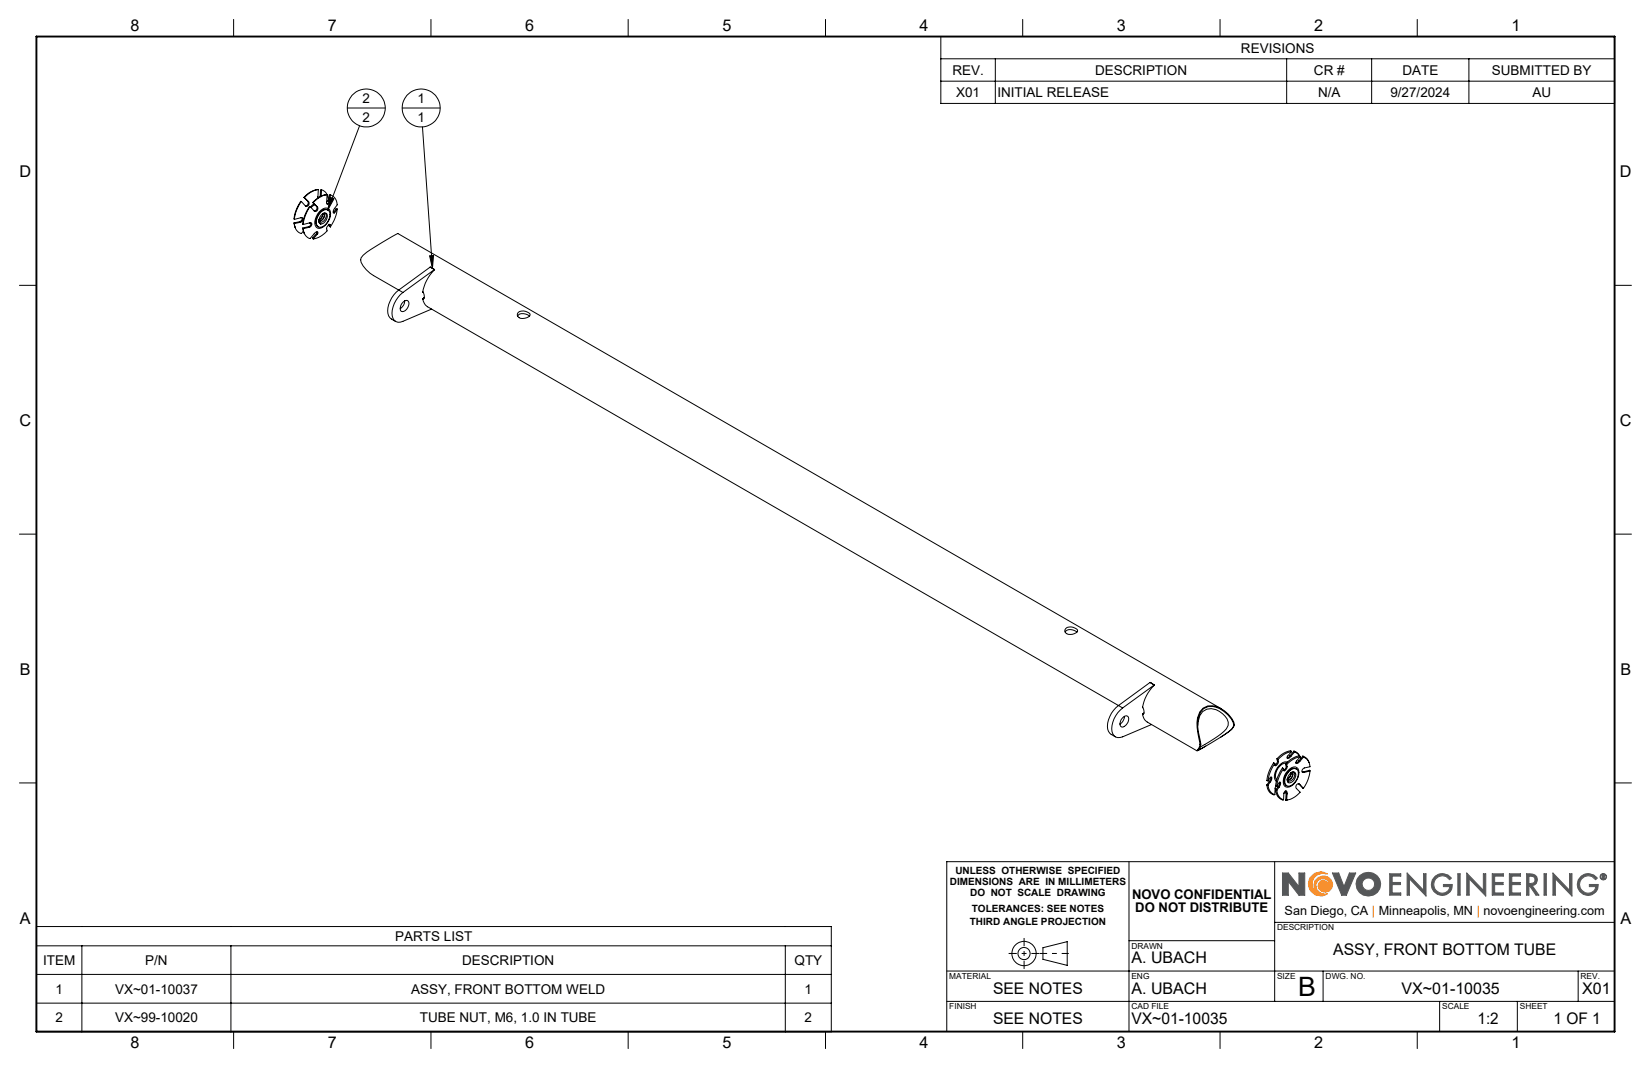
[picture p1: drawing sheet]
<svg xmlns="http://www.w3.org/2000/svg" width="432mm" height="279mm" viewBox="0 0 432 279" stroke-linecap="round" stroke-linejoin="round" font-family="sans-serif">
<g fill="none" stroke="#000" stroke-width=".26">
<path d="M61.1 5.1v4.5M112.7 5.1v4.5M164.3 5.1v4.5M215.9 5.1v4.5M267.5 5.1v4.5M319.1 5.1v4.5M370.7 5.1v4.5M76.9 58.3l.4 1.4M76.9 58.3l.1 .2M77 58.5a2.64 2.64 0 0 0 1.8 2.6l.6-.7M77 57.4l1.6-.4a.51 .51 0 0 1 .7 .3 .51 .51 0 0 1-.4 .7l-.3 .1M78.4 58l.2 .1"/>
<path d="M78.4 58l-1.5 .3M78.6 58.1l-1.6 .4M78.8 52.7a9.6 9.6 0 0 0-1.8 4.7M78.8 52.7l1.1 1.2a.71 .71 0 0 0 .8-.2 .71 .71 0 0 0 0-.9M78.8 52.7h-.2a9.1 9.1 0 0 0-1.6 4.7M79 56.9v.6l-.6 .5M79.2 59.7l.4 1.5M79.2 59.7l.1 .1M79.3 59.8a2.66 2.66 0 0 0 1.8 2.6l1.4-1.6 .6-.1-.1 .5M79.3 58.7l1.6-.4a.57 .57 0 0 1 .7 .6 .57 .57 0 0 1-.7 .5M79.5 51.6l.1 .1M79.5 51.6l1 1"/>
<path d="M79.6 51.7a6 6 0 0 1 3.7-2.1l-.2 2.2M79.6 51.7l1.1 1.1M80.5 52.6a.79 .79 0 0 1-.5 1.3M80.5 52.6l.2 .2M80.7 59.3l.2 .1M80.7 59.3l-1.5 .4M80.9 58.4h.4M80.9 59.4l-1.6 .4M81.1 54a10.6 10.6 0 0 0-1.8 4.7M81.1 54l1.1 1.2a.69 .69 0 0 0 .8-.2 .69 .69 0 0 0 0-.9M81.1 54a7.2 7.2 0 0 0-1.8 4.7M81.2 58.3v.5l-.5 .5"/>
<path d="M81.8 53h.1M81.8 53l1 1M81.9 53l1.1 1.1M82.2 53.3l-1 .8M82.4 53.6l-1 .7M82.8 54a.79 .79 0 0 1-.5 1.2M82.8 54l.2 .1M83 49.6a5.8 5.8 0 0 0-3.5 2M83.4 58v-.4a1.92 1.92 0 0 1 1.8-1.9 1.51 1.51 0 0 1-.2 2.3l-.4 .4-.7 .2M83.4 58l.5 .6M83.4 57.6l.1 .6 .4 .4M83.4 57.8v.2"/>
<path d="M83.5 55.4a1.71 1.71 0 0 1 2.7-.5 3.9 3.9 0 0 1-2.7 4.9 1.6 1.6 0 0 1-1-2.5zM83.7 58.5l.2 .1M83.7 51.3v.2M83.7 51.3l.2 .1M83.9 55.5a1.51 1.51 0 0 1 2.1-.3 3.2 3.2 0 0 1-2.5 4.2 1.86 1.86 0 0 1-.4-2.7zM84.1 49.7l1 .5 .4 .7M84.1 49.7l-.1 1.8M84.1 49.7h-.3l-.1 1.6M84.4 56a1.63 1.63 0 0 1-1 1.5M84.4 55.9l.6-.1a1.51 1.51 0 0 1-1.2 2.3l-.4-.6 .8-.7 .1-.8M84.5 55.9l.2 .1a1.41 1.41 0 0 1-1.2 1.9M84.6 55.9a1.43 1.43 0 0 1-1.1 1.9"/>
<path d="M85.3 50.9a5.4 5.4 0 0 0-3.5 2.1M85.5 50.9a5.8 5.8 0 0 0-3.6 2.1M85.5 50.9l-.1 1.9 .1 .6h.5l.3-.6M85.6 51a1.54 1.54 0 0 1-.2 1.9M85.8 55l-.1-.1a1.83 1.83 0 0 0-2.3 1.1 2.52 2.52 0 0 0-.3 3.3h.2M86 52.6v.4l-.5 .3M86 52.6l.3 .2M86 58.6l.1 .6 .3 .2M86.2 58.7l.1 .1M86.3 58.7a1.08 1.08 0 0 0-.9 1.2l.1 .5a6 6 0 0 1-3.6 2.1M86.3 58.8l.1 .6M86.3 58.7v.1"/>
<path d="M86.4 51a2.67 2.67 0 0 1 1.8 2.6l-.7 .9a1.06 1.06 0 0 0-.2 1.3l.2-.1M86.4 51l-.1 1.8M86.4 51h-.3l-.1 1.6M88.2 54.7a10 10 0 0 1-1.8 4.7M88.2 54.7l-.7 1M88.2 54.7l-.3-.1-.6 .9 .2 .2M5.1 74.6h4.4M82.8 61.1l.2 .1M82.8 61.1l-1 1.1 .1 .3M82.9 60.6l-.1 .5M83 61.2l-1.1 1.3M104.3 75.9a7.2 7.2 0 0 0-2.8 6.2 2.78 2.78 0 0 0 2 2"/>
<path d="M104.3 75.9l-6.6-3.8a7.1 7.1 0 0 1-3.4-4.1 4.5 4.5 0 0 1 2.7-2.7l7.1-4.2 215.3 124.3M104.3 75.9l1.1 .6M105.4 76.5a6.6 6.6 0 0 0-2.6 6.8 1.79 1.79 0 0 0 2.6 .8l7.5-3.2M105.4 79a.86 .86 0 0 1 1.3-.3 .86 .86 0 0 1 .2 1.3 1.71 1.71 0 0 1-1.9 1.5 1.87 1.87 0 0 1 .4-2.5zM105.8 78.7v.1a2.38 2.38 0 0 1-1.1 2M110.6 76.4h.1M110.6 76.3l.1 .3a1.32 1.32 0 0 1-.1 1.7M110.9 78l-.3 .2a3 3 0 0 0 1.2 2.1l180.7 104.3M110.9 77.9l-.2 .1M112.5 69.9l1.2 .6M112.5 69.9l-8.2 6M112.5 69.9h.1"/>
<path d="M113.6 70.5l.1 .1a10.8 10.8 0 0 0-3.1 5.8M113.6 70.5l-8.2 6M422.3 74.6h4.4M135.4 82.7a1.98 1.98 0 0 1 3-.1l.1 .1M135.5 81.7a2.18 2.18 0 0 1 3.1 .7 2.23 2.23 0 0 1-3.1 .4l-.2-.3zM5.1 139.7h4.4M422.3 139.7h4.4M278.6 165.3a2.17 2.17 0 0 1 3.1 0M278.7 164.4a2.11 2.11 0 0 1 3.1 .7 2.05 2.05 0 0 1-3.3 0zM300.8 178.5h.1M300.8 178.5l1.1 .7M300.8 178.5l-8.3 6.1"/>
<path d="M301.9 179.2a10.7 10.7 0 0 0-3.1 5.9M301.9 179.2l-8.3 6M292.5 184.6a7.1 7.1 0 0 0-2.8 6.1 2.82 2.82 0 0 0 2 2.1M292.5 184.6l1.1 .6M292.9 189.4h.1M293.5 187.9a1.01 1.01 0 0 1 1.6-.3 2.09 2.09 0 0 1-1.8 2.6 1.54 1.54 0 0 1 .2-2.3zM293.6 185.2a6.5 6.5 0 0 0-2.6 6.8 1.76 1.76 0 0 0 2.6 .8l7.6-3.3M294.1 187.4v.4a2.58 2.58 0 0 1-1.2 1.6M298.8 185.1h.1M298.8 185l.2 .2a1.36 1.36 0 0 1-.1 1.8M299.1 186.6l-.3 .2a2.84 2.84 0 0 0 1.3 2.1l13 7.5M299.2 186.5l-.2 .2"/>
<path d="M313.2 196.3h.1M313.3 189.8a4.2 4.2 0 0 1 2.3-4.3 5 5 0 0 1 5.6 3.4 3.5 3.5 0 0 1-1.8 3l-3.2 2.2-2.3 1.3M313.3 196.3h.1M313.8 194.7v.5l-.7 1.2M314 194.7l-.2 1-.5 .6M314 194.6l-.2 .1M315.3 195.2l-2.2 1.2M322.7 189.7a6.8 6.8 0 0 0-6.8-4.8 4 4 0 0 0-2.7 4.2l.2 2.5 .6 3M322.7 189.7l-.2 .5-.4 .7-1.8 1.3-7 4.1M322.8 189.5a6.9 6.9 0 0 0-6.9-4.8 4.2 4.2 0 0 0-2.8 4.4l.2 2.5 .5 3.1M322.8 189.5l-.1 .2M322.8 189.5a4.2 4.2 0 0 1-2.4 2.6l-1.1 .7"/>
<path d="M333.4 199.7a10 10 0 0 0-1.8 4.6M333.4 199.7l.1 .6M333.4 199.7l-.3-.2a10 10 0 0 0-1.8 4.7l.3 .1M334 198.5l.2 .2M334 198.5l.1 .5M334.1 199a1.13 1.13 0 0 1-.7 1.2M334.1 199l.2 .2M334.2 198.7l.1 .5M334.3 199.2a1.29 1.29 0 0 1-.7 1.1M336.3 199.8l.2 .2M336.3 199.8l.1 .6M336.4 199.7a3.2 3.2 0 0 0-2.5 4.3"/>
<path d="M336.7 199.4a2.43 2.43 0 0 0-2.7 1.5 2.86 2.86 0 0 0-.2 3.5M337.4 197.7l-.8 .6M337.4 197.7l.2 .2M337.7 196.7a5.8 5.8 0 0 0-3.5 2M337.7 196.7l-1 1.2v.4l.4 .1 .5-.5M337.7 196.7l-.1-.3a5.7 5.7 0 0 0-3.6 2.1M338.4 196.5l.7 .3 .8 .9M338.4 196.5l.2 .2M338.4 196.5l-1 1.2M338.6 196.7l.6 .4 .7 .6M338.6 196.7l-1 1.2M339.2 199.5l-.3 .1"/>
<path d="M339.7 199.1l-.8 .5M339.7 199.1l.2 .1M339.9 197.7a6.3 6.3 0 0 0-3.6 2.1M339.9 197.7l.1 .3M340 198l.2 .5M340 198a6 6 0 0 0-3.5 2M340 198l-.9 1.1-.2 .6h.5l.5-.5M340.7 197.8l1 .6 .7 1.1M340.7 197.8l.2 .3M340.7 197.8l-1 1.3M340.9 198.1a2.52 2.52 0 0 1 1.7 2.5l-1.5 .3a.63 .63 0 0 0-.5 .5 .63 .63 0 0 0 .3 .7h.2M340.9 198.1l-1 1.1"/>
<path d="M5.1 204.8h4.4M331.3 205.4a2.44 2.44 0 0 0 2.1 2.5M331.3 205.4h.3M331.6 205.4a2.61 2.61 0 0 0 1.8 2.5M331.6 204.3l.8-1a.73 .73 0 0 1-.2 1.2M332 204.4l.2 .1M332 204.4l-.7 1M332.2 204.5l-.6 .9M332.4 203.3v.5l-.4 .6M333.6 206.7a2.44 2.44 0 0 0 2.1 2.5M333.6 206.7h.3M333.9 206.7a2.7 2.7 0 0 0 1.8 2.5"/>
<path d="M333.9 205.6l.8-1a.78 .78 0 0 1-.1 1.3M334 205.6l.1 .4M334.3 205.8l-.4-.2-.4 .4-.1 1.9M334.3 205.7l.3 .2M334.3 205.7l-.7 1M334.6 205.9l-.7 .8M334.7 204.6l-.4 1.1M335.7 201.1a9.7 9.7 0 0 0-1.8 4.5M335.7 201.1l.1 .5M335.7 201.1l-.3-.2a10 10 0 0 0-1.8 4.7h.3M336.3 206.9l.1 .6M336.4 207.1l-.6 .4"/>
<path d="M336.4 200.4l-.2 .8-.5 .3M336.4 200.4l.2 .1M336.4 207.5l.2 .2M336.4 207.5l-.1 1.8M336.5 209.3h-.2M336.5 200l.1 .5M336.6 207.7l.1-.1a.44 .44 0 0 0-.3-.7 .44 .44 0 0 0-.6 .5l-.1 1.8M336.6 200.5a1.29 1.29 0 0 1-.7 1.2M336.7 203.8l.3 1M336.7 209.3h-.4M336.8 201.6a1.71 1.71 0 0 1 2.7-.5 3.9 3.9 0 0 1-2.7 4.9 1.25 1.25 0 0 1-1.2-1.8 4.2 4.2 0 0 1 1.2-2.6zM337.2 201.8a1.49 1.49 0 0 1 2.1-.4 3.3 3.3 0 0 1-2.5 4.3 1.89 1.89 0 0 1-.4-2.9z"/>
<path d="M337.5 202.2l.4-.2a.65 .65 0 0 1 1 .6 1.82 1.82 0 0 1-2 2.1l-.1-.1a1.58 1.58 0 0 1 .4-2zM337.6 202.1v.3a1.84 1.84 0 0 1-.9 1.3v.1a2.1 2.1 0 0 0 1.1-1.7l.3-.1a1.07 1.07 0 0 1 .1 1.8 .93 .93 0 0 1-1.4 .3l-.1-.2M337.7 202.1h.2a1.35 1.35 0 0 1-1.1 2 1.49 1.49 0 0 0 1.1-2M339.1 201.2l-.2-.1a1.94 1.94 0 0 0-2.3 1.1 2.45 2.45 0 0 0-.2 3.3l.1 .1M339.9 205.2a.7 .7 0 0 0-.9 .2 .7 .7 0 0 0 .1 .9l.9 1a5.8 5.8 0 0 1-3.5 2l.1-1.6M339.9 205.2l1 1M339.9 205.2l-.2-.1 1.2 1.1M340.9 201.9l-.3 .1M340.9 201.9l.2 .2M342.6 201.7a9.4 9.4 0 0 1-1.7 4.5M342.6 201.7l-1.5 .4M342.6 201.7l-.1-.2-1.6 .4"/>
<path d="M422.3 204.8h4.4M295.3 225.4v44.5M333.4 225.4v36.6M422.3 225.4h-174.7v44.5M247.6 254h174.7M272.8 247.9l6.3-1.6v6.3l-6.3-1.6zM295.3 246.1h38.1M333.4 241.3h88.9M346 254v8M412.7 254v8M61.1 269.9v4.4M112.7 269.9v4.4"/>
<path d="M164.3 269.9v4.4M215.9 269.9v4.4M247.6 262h174.7M267.5 269.9v4.4M319.1 269.9v4.4M370.7 269.9v4.4M376.5 262v7.9M396.8 262v7.9"/>
<circle cx="267.8" cy="249.5" r="1.59"/>
<circle cx="267.8" cy="249.5" r="3.2"/>
</g>
<path d="M342.7 229.6a3.1 3.1 0 0 1 4.5-.9 2.82 2.82 0 0 0-3.9 1.7 2.82 2.82 0 0 0 2.3 3.6 2.45 2.45 0 0 1-1.1-4.2 2.45 2.45 0 0 1 4 1.5 1.88 1.88 0 0 1-1.9 2.1 1.88 1.88 0 0 1-1.8-2.2l.6-.7a1.82 1.82 0 0 1 2.4 1.5 1.89 1.89 0 0 0-2.6-2 1.89 1.89 0 0 0-.3 3.3l.7 .4 .8 .2 .8-.1a3.2 3.2 0 0 1-4-.2 3.2 3.2 0 0 1-.5-4z" fill="none" stroke="#f78d2a" stroke-width=".26"/>
<g fill="none" stroke="#555759" stroke-width=".26">
<path d="M335.4 228.4h1.5l2.8 3.6v-3.6h1.5v5.8h-1.5l-2.7-3.6-.1 3.6h-1.5zM339.7 232h.1M348.5 228.4h1.6l1.4 3.6 1.4-3.6h1.7l-2.5 5.8h-1.2zM363.5 228.6h2.9v.6h-2.3v1.7h2.2v.5h-2.2v2.2h2.3v.6h-2.9zM368 228.4l4.3 4.5v-4.3h.7v5.8l-4.4-4.5v4.3h-.6zM375.4 229.2a2.89 2.89 0 0 1 4.2 .5l-.5 .5a2.26 2.26 0 0 0-3.2-.7 2.26 2.26 0 0 0-.5 3.2 2.26 2.26 0 0 0 3.3 .4l.5-1.1h-1.7v-.6h2.3a2.79 2.79 0 0 1-3.4 2.8 2.79 2.79 0 0 1-1.8-4zM381.3 228.6h.6v5.6h-.6zM383.6 228.4l4.3 4.5v-4.3h.7v5.8l-4.4-4.5v4.3h-.6zM390.3 228.6h2.9v.6h-2.3v1.7h2.2v.5h-2.2v2.2h2.3v.6h-2.9zM394.8 228.6h2.9v.6h-2.3v1.7h2.2v.5h-2.2v2.2h2.3v.6h-2.9zM399.3 228.6a2.74 2.74 0 0 1 2.6 .8l.2 .8-.3 .9-.4 .4-.7 .2 1.8 2.5h-.8l-1.7-2.5h-.1v2.5h-.6zM399.9 229.2l1.1 .1a1.02 1.02 0 0 1 0 1.7l-1.1 .2z"/>
<path d="M403.8 228.6h.6v5.6h-.6zM406.2 228.4l4.3 4.5v-4.3h.6v5.8l-4.3-4.5v4.3h-.6zM413.6 229.2a2.89 2.89 0 0 1 4.2 .5l-.5 .5a2.27 2.27 0 0 0-3.2-.7 2.27 2.27 0 0 0-.5 3.2 2.27 2.27 0 0 0 3.2 .4l.5-1.1h-1.6v-.6h2.3a2.79 2.79 0 0 1-4 2.5 2.79 2.79 0 0 1-.4-4.7zM419 228.9l.6 .1 .1 .3-.2 .1 .2 .4h-.2l-.2-.4-.1 .4h-.2zM419.2 229l.3 .2-.3 .1z"/>
<circle cx="357.9" cy="231.3" r="1.64"/>
<circle cx="357.9" cy="231.3" r="3.2"/>
<circle cx="419.3" cy="229.4" r=".85"/>
<circle cx="419.3" cy="229.4" r=".71"/>
</g>
<path d="M279.5 249.4h-7.5" fill="none" stroke="#000" stroke-width=".26" stroke-dasharray="15.2 1.3 1.3 1.3" stroke-dashoffset="13.4" stroke-linecap="butt"/>
<path d="M263.8 249.4h8.1M267.8 245.4v8.1" fill="none" stroke="#000" stroke-width=".26" stroke-dasharray="15.2 1.3 1.3 1.3" stroke-dashoffset="13.1" stroke-linecap="butt"/>
<path d="M9.5 9.6h412.8v260.3h-412.8z" fill="none" stroke="#000" stroke-width=".5"/>
<path d="M343 229.1a3.2 3.2 0 0 1 4.2-.4 2.82 2.82 0 0 0-3.9 1.7 2.82 2.82 0 0 0 2.3 3.6 2.43 2.43 0 0 1-1.9-2.8 2.43 2.43 0 0 1 2.7-2 2.43 2.43 0 0 1 2.1 2.7 1.82 1.82 0 0 1-2.5 1.5 1.82 1.82 0 0 1-.9-2.7 1.73 1.73 0 0 1 2.7 1.3 1.9 1.9 0 0 0-2.6-2 1.9 1.9 0 0 0-.3 3.3l.8 .5h1.5a3.2 3.2 0 0 1-4.2-.4 3.2 3.2 0 0 1 0-4.3z" fill-rule="evenodd" fill="#f78d2a"/>
<path d="M335.4 228.4v5.8h1.5v-3.6l2.8 3.6h1.5v-5.8h-1.5v3.6l-2.8-3.6zM348.5 228.4l2.4 5.8h1.2l2.5-5.8h-1.7l-1.4 3.6-1.4-3.6zM355.6 229.1a3.1 3.1 0 0 0 .1 4.5 3.1 3.1 0 0 0 4.6-.3 3.1 3.1 0 0 0-.6-4.6 3.3 3.3 0 0 0-4.1 .4zM356.2 231.3a1.65 1.65 0 0 1 3.3 0 1.65 1.65 0 0 1-3.3 0zM363.5 228.6v5.6h2.9v-.6h-2.3v-2.2h2.2v-.5h-2.2v-1.7h2.3v-.6zM368 228.4v5.8h.6v-4.3l4.4 4.5v-5.8h-.7v4.3zM375.2 229.3a2.8 2.8 0 0 0 .6 4.7 2.8 2.8 0 0 0 4-2.5v-.1h-2.3v.6h1.7a2.14 2.14 0 0 1-2.7 1.6 2.14 2.14 0 0 1-1.5-2.7 2.25 2.25 0 0 1 1.8-1.8 2.25 2.25 0 0 1 2.3 1.1l.5-.5a2.92 2.92 0 0 0-4.4-.4zM381.3 228.6v5.6h.6v-5.6zM383.6 228.4v5.8h.6v-4.3l4.4 4.5v-5.8h-.7v4.3zM390.3 228.6v5.6h2.9v-.6h-2.3v-2.2h2.2v-.5h-2.2v-1.7h2.3v-.6zM394.8 228.6v5.6h2.9v-.6h-2.3v-2.2h2.2v-.5h-2.2v-1.7h2.3v-.6zM399.3 228.6v5.6h.6v-2.5h.1l1.7 2.5h.8l-1.8-2.5a1.58 1.58 0 0 0 1.4-1.9 1.58 1.58 0 0 0-2.1-1.2zM399.9 229.2h.7a1.01 1.01 0 0 1 .8 1.3 1.01 1.01 0 0 1-1.3 .7h-.2zM403.8 228.6v5.6h.6v-5.6zM406.2 228.4v5.8h.6v-4.3l4.3 4.5v-5.8h-.6v4.3zM413.3 229.4a2.79 2.79 0 0 0 .9 4.6 2.79 2.79 0 0 0 3.8-2.6h-2.3v.6h1.6a2.16 2.16 0 0 1-2.8 1.5 2.16 2.16 0 0 1-1.2-3.1 2.24 2.24 0 0 1 4-.2l.5-.5a2.89 2.89 0 0 0-4.5-.3zM419 228.9v.9h.2v-.4l.5 .4-.2-.4 .2-.4zM419.2 229l.3 .2-.3 .1zM418.5 229.4a.85 .85 0 0 0 1.7 0 .85 .85 0 0 0-1.7 0zM418.6 229.4a.71 .71 0 0 1 1.4 0 .71 .71 0 0 1-1.4 0z" fill-rule="evenodd" fill="#555759"/>
<g fill="none" stroke="#000" stroke-width=".26">
<path d="M246.1 9.6h176.2v17.5h-176.2zM246.1 15.4h176.2M260.3 15.4v11.7M336.5 15.4v11.7M358.7 15.4v11.7M384.2 15.4v11.7M90.8 28.3h10M94.1 32.9l-8.4 22M105.2 28.3h9.9M110.5 33.2l2.6 37M246.1 21.2h176.2M86.4 51.6l.9 .4-1.6 2.9z"/>
<path d="M112.4 66.9h1l-.3 3.3zM9.5 242.4h207.9v27.5h-207.9zM9.5 247.4h207.9M9.5 254.9h207.9M21.4 247.4v22.5M60.4 247.4v22.5M205.4 247.4v22.5M9.5 262.4h207.9"/>
<circle cx="95.8" cy="28.2" r="5"/>
<circle cx="110.2" cy="28.2" r="5"/>
</g>
<path d="M86.4 51.6l.9 .4-1.6 2.9zM112.4 66.9h1l-.3 3.3z" fill="#000"/>
<text font-size="7" x="339.5" y="260.5">B</text>
<g font-size="4.2">
<text x="34.1" y="8.1">8</text>
<text x="85.7" y="8.1">7</text>
<text x="137.3" y="8.1">6</text>
<text x="188.9" y="8.1">5</text>
<text x="240.5" y="8.1">4</text>
<text x="292.1" y="8.1">3</text>
<text x="343.7" y="8.1">2</text>
<text x="395.3" y="8.1">1</text>
<text x="5.1" y="46.4">D</text>
<text x="423.7" y="46.4">D</text>
<text x="5.1" y="111.4">C</text>
<text x="423.7" y="111.4">C</text>
<text x="5.2" y="176.5">B</text>
<text x="423.8" y="176.5">B</text>
<text x="5.2" y="241.6">A</text>
<text x="423.8" y="241.6">A</text>
<text x="348.7" y="249.9">ASSY, FRONT BOTTOM TUBE</text>
<text x="295.9" y="252">A. UBACH</text>
<text x="259.7" y="260">SEE NOTES</text>
<text x="295.9" y="260">A. UBACH</text>
<text x="366.5" y="260">VX~01-10035</text>
<text x="413.8" y="260">X01</text>
<text x="259.7" y="267.9">SEE NOTES</text>
<text x="295.9" y="267.9">VX~01-10035</text>
<text x="386.5" y="267.9">1:2</text>
<text x="406.3" y="267.9">1 OF 1</text>
<text x="34.1" y="274.2">8</text>
<text x="85.7" y="274.2">7</text>
<text x="137.3" y="274.2">6</text>
<text x="188.9" y="274.2">5</text>
<text x="240.5" y="274.2">4</text>
<text x="292.1" y="274.2">3</text>
<text x="343.7" y="274.2">2</text>
<text x="395.3" y="274.2">1</text>
</g>
<g font-size="3.5">
<text x="324.6" y="13.8">REVISIONS</text>
<text x="249.1" y="19.6">REV.</text>
<text x="286.4" y="19.6">DESCRIPTION</text>
<text x="343.6" y="19.6">CR #</text>
<text x="366.8" y="19.6">DATE</text>
<text x="390.2" y="19.6">SUBMITTED BY</text>
<text x="94.8" y="27">2</text>
<text x="109.2" y="27">1</text>
<text x="250.1" y="25.4">X01</text>
<text x="260.8" y="25.4">INITIAL RELEASE</text>
<text x="344.7" y="25.4">N/A</text>
<text x="363.6" y="25.4">9/27/2024</text>
<text x="400.8" y="25.4">AU</text>
<text x="94.8" y="31.8">2</text>
<text x="109.2" y="31.8">1</text>
<text x="296.1" y="235.2">NOVO CONFIDENTIAL</text>
<text x="296.9" y="238.7">DO NOT DISTRIBUTE</text>
<text x="103.4" y="246.2">PARTS LIST</text>
<text x="11.3" y="252.5">ITEM</text>
<text x="38" y="252.5">P/N</text>
<text x="120.9" y="252.5">DESCRIPTION</text>
<text x="207.8" y="252.5">QTY</text>
<text x="14.5" y="260">1</text>
<text x="30.1" y="260">VX~01-10037</text>
<text x="107.5" y="260">ASSY, FRONT BOTTOM WELD</text>
<text x="210.4" y="260">1</text>
<text x="14.5" y="267.5">2</text>
<text x="30.1" y="267.5">VX~99-10020</text>
<text x="109.8" y="267.5">TUBE NUT, M6, 1.0 IN TUBE</text>
<text x="210.4" y="267.5">2</text>
</g>
<text font-size="3.3" x="336" y="239.4">San Diego, CA | Minneapolis, MN | novoengineering.com</text>
<g font-size="2.6">
<text x="248.4" y="231.5">DIMENSIONS ARE IN MILLIMETERS</text>
<text x="249.9" y="228.6">UNLESS OTHERWISE SPECIFIED</text>
<text x="253.7" y="234.4">DO NOT SCALE DRAWING</text>
<text x="254.2" y="238.5">TOLERANCES: SEE NOTES</text>
<text x="253.7" y="242.1">THIRD ANGLE PROJECTION</text>
</g>
<g font-size="2.2">
<text x="334" y="243.4">DESCRIPTION</text>
<text x="295.9" y="248.2">DRAWN</text>
<text x="248.3" y="256.1">MATERIAL</text>
<text x="295.9" y="256.1">ENG</text>
<text x="334" y="256.1">SIZE</text>
<text x="346.7" y="256.1">DWG. NO.</text>
<text x="413.4" y="256.1">REV.</text>
<text x="248.3" y="264">FINISH</text>
<text x="295.9" y="264">CAD FILE</text>
<text x="377.2" y="264">SCALE</text>
<text x="397.5" y="264">SHEET</text>
</g>
</svg>
